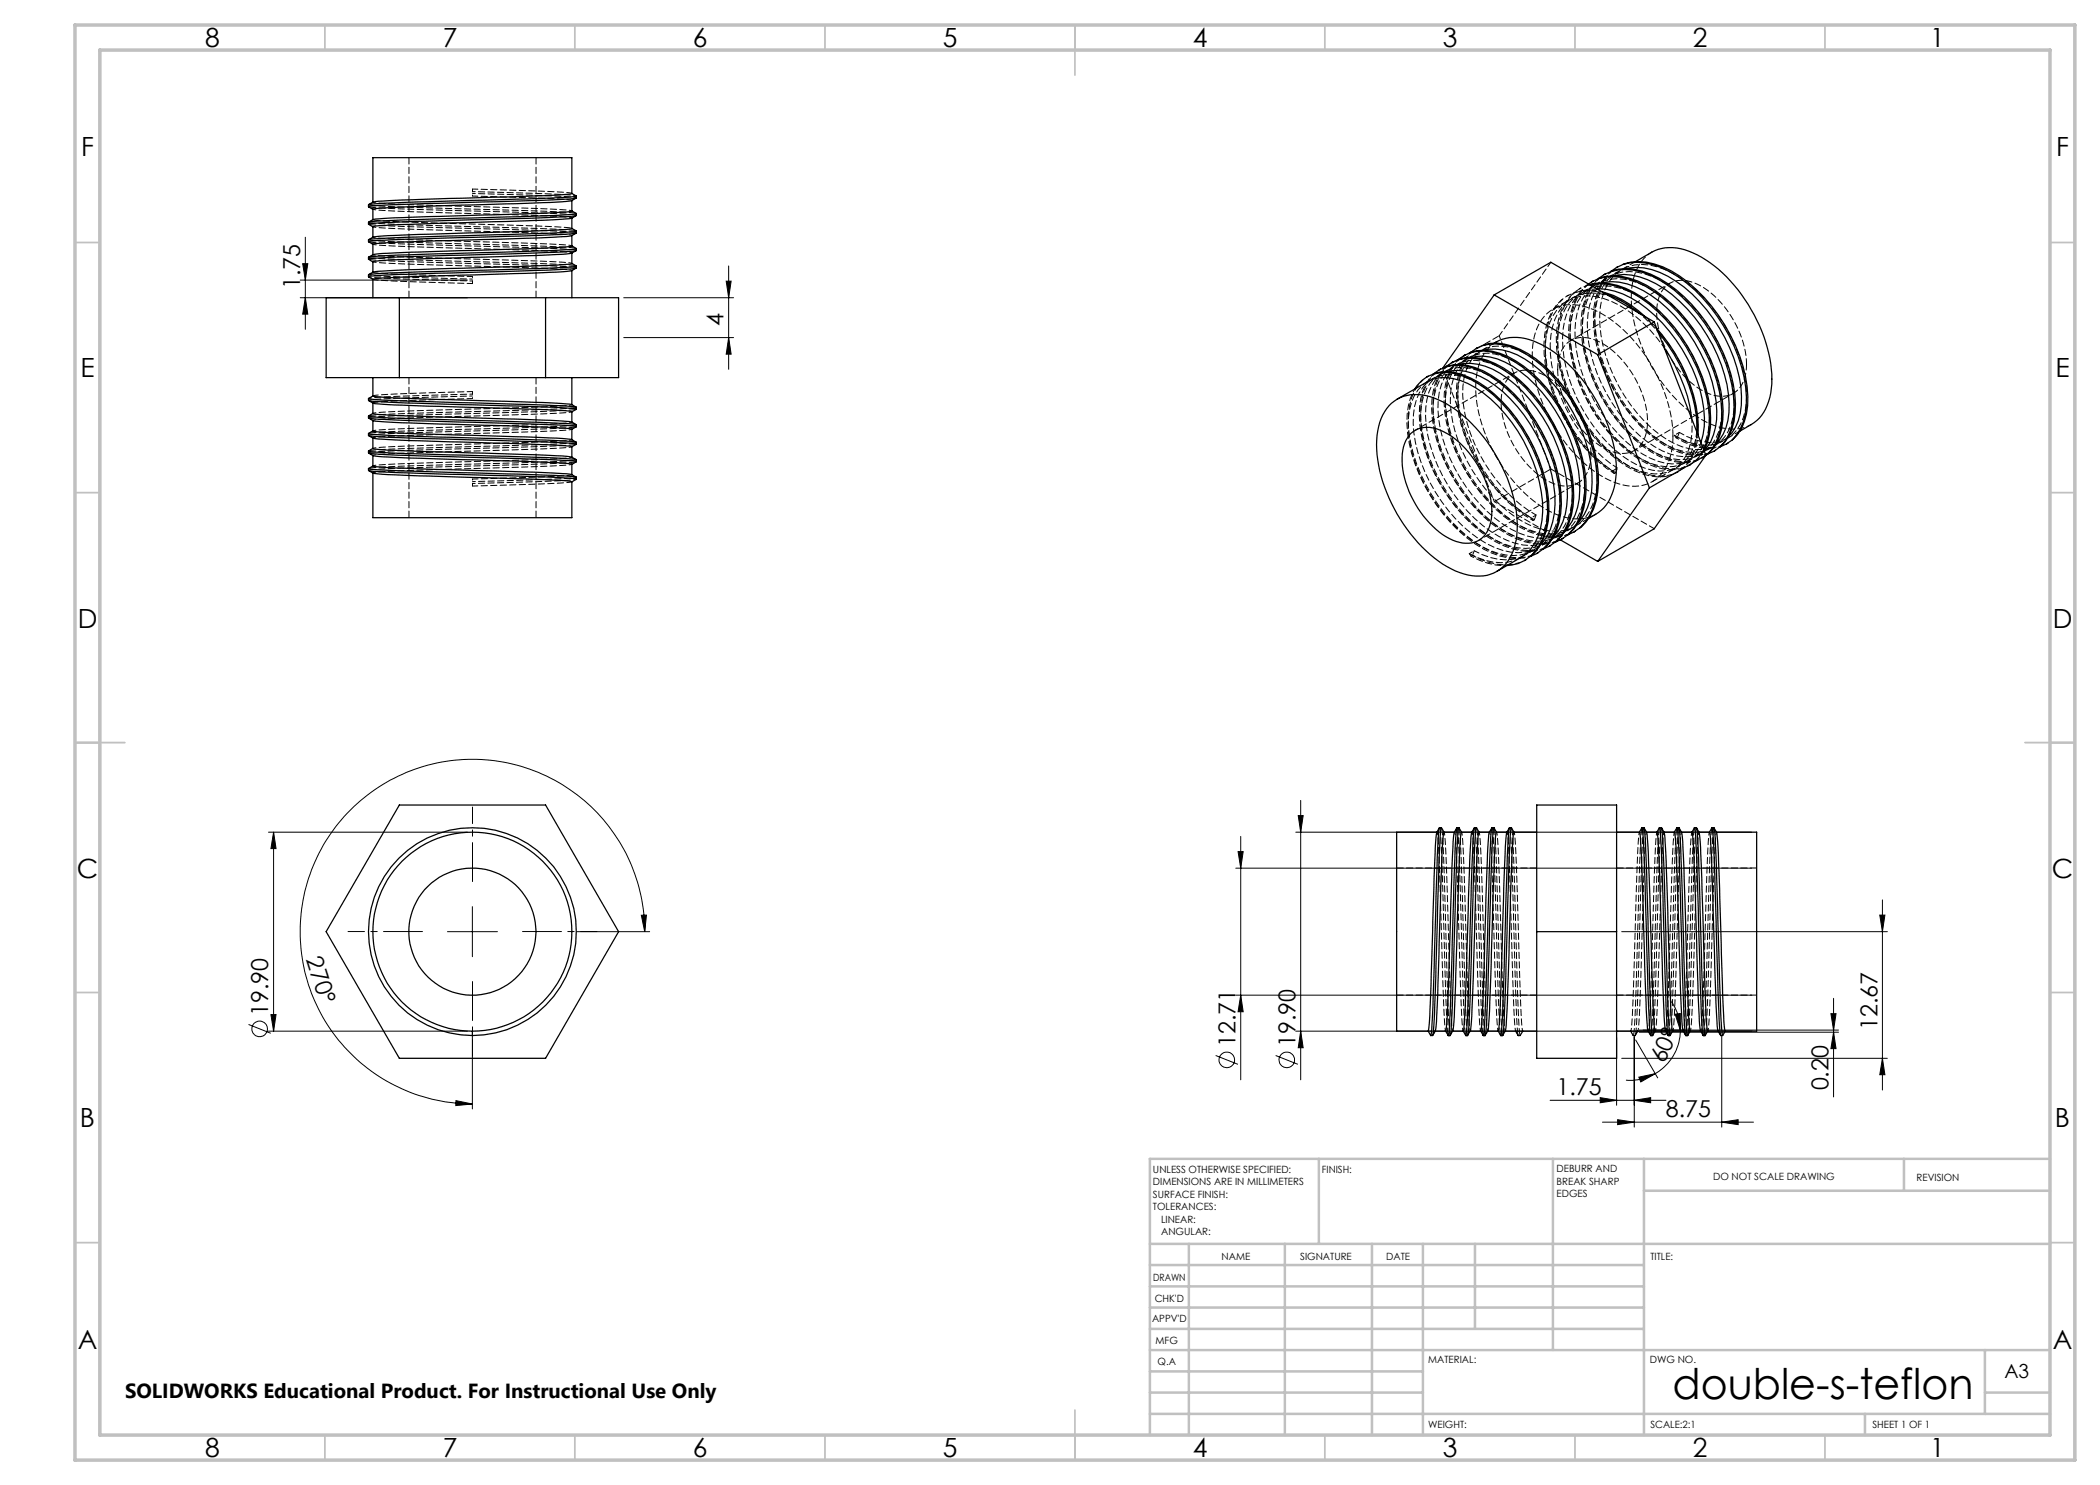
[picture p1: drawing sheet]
<svg xmlns="http://www.w3.org/2000/svg" width="420mm" height="297mm" viewBox="0 0 420 297" stroke-linecap="round" stroke-linejoin="round" font-family="sans-serif">
<g fill="none" stroke="#000" stroke-width=".2">
<path d="M60 56h33.5M60 59.5h33.5M60.5 52.7h1.1l-.5 3.3zM61.1 47.4v18.5M61.1 59.5l.5 3.3h-1.1zM124.7 59.5h22M145.2 56.2h1l-.5 3.3zM145.7 53.2v20.7M124.7 67.5h22M145.7 67.5l.5 3.3h-1zM53.7 166.4h39.8M54.7 166.4v39.8"/>
<path d="M54.7 166.4l.5 3.3h-1zM247.2 173.6h103.1M247.6 170.3h1l-.5 3.3zM248.1 167.3v48.7M259.2 166.4h91.1M259.6 163.1h1l-.5 3.3zM260.1 160.1v55.9M376.5 180v38M89.5 186.3h10M94.5 181.3v10M115.4 186.3h14.5M128.3 183.1l1-.1-.4 3.3z"/>
<path d="M128.9 186.3a34.5 34.5 0 0 0-34.4-34.4 34.5 34.5 0 0 0-34.5 34.4 34.5 34.5 0 0 0 34.5 34.5M247.2 199h103.1M248.1 199l.5 3.3h-1zM324.3 186.3h53.2M366.7 199.7v19.7M376 183h1l-.5 3.3zM49.7 204.9l4.5 1.8M53.7 206.2h39.8M54.2 202.9h1l-.5 3.3zM94.5 207.2v14.6M243.1 211.1l4.5 1.8M255.1 211.1l4.5 1.8"/>
<path d="M259.2 206.2h91.1M260.1 206.2l.5 3.3h-1zM320 219.5l3.3 .6-3.3 .5zM323.3 207.4v13.6M324.3 211.7h53.2M326.8 207.2v18.2M327.1 208l4.4 7.6M327.8 215.4l3.2-.7-2.8 1.7zM327.8 206h39.9M327.8 206.4h39.9M331 214.7a9.9 9.9 0 0 1-5.8 1.3M334.3 200.3a9.9 9.9 0 0 1 1.8 5.7"/>
<path d="M335 202.8l1.1-.1v3.3zM336.1 206a10.1 10.1 0 0 1-5.1 8.7M344.3 207.2v18.2M366.2 202.7h1l-.5 3.3zM366.7 206.4l.5 3.3h-1zM376.5 211.7l.5 3.2h-1zM91.2 220.1l3.3 .7-3.3 .3zM310 220.1h23.2M320.5 224.4h30.2M323.5 223.9l3.3 .5-3.3 .5zM326.8 220.1l3.3-.6v1.1zM344.3 224.4l3.3-.5v1z"/>
<circle cx="51.9" cy="205.8" r="1.55"/>
<circle cx="245.4" cy="212" r="1.56"/>
<circle cx="257.4" cy="212" r="1.56"/>
</g>
<path d="M94.5 176.3v-14.9M84.5 186.3h-14.9M94.5 196.3v14.9M104.5 186.3h14.9" fill="none" stroke="#000" stroke-width=".2" stroke-dasharray="15.2 1.3 1.3 1.3" stroke-dashoffset="7.4"/>
<g fill="none" stroke="#c0c0c0" stroke-width=".35">
<path d="M65 5v5M115 5v5M165 5v5M215 5v10M265 5v5M315 5v5M365 5v5M15 48.5h5M410 48.5h5M15 98.5h5M410 98.5h5M15 148.5h10"/>
<path d="M405 148.5h10M15 198.5h5M410 198.5h5M15 248.5h5M410 248.5h5M65 287v5M115 287v5M165 287v5M215 282v10M265 287v5M315 287v5M365 287v5"/>
</g>
<g fill="none" stroke="#c0c0c0" stroke-width=".5">
<path d="M263.8 231.8v17M310.6 231.8v38.2M328.8 231.8v55.2M328.8 238.2h81.2M380.8 231.8v6.4M410 231.8h-180v55.2M230 248.8h180M230 257.3h98.8M230 253h98.8M237.8 248.8v38.2M257 248.8v38.2M274.4 248.8v38.2"/>
<path d="M284.6 248.8v38.2M295 248.8v17M230 265.8h98.8M230 261.5h98.8M230 278.5h54.6M230 274.3h54.6M230 270h180M397 278.5h13M397 270v12.8M230 282.8h180M373 282.8v4.2"/>
</g>
<path d="M15 5h400v287h-400zM20 10h390v277h-390z" fill="none" stroke="#c0c0c0" stroke-width=".7"/>
<g fill="#000">
<path d="M60.5 52.7h1.1l-.5 3.3zM61.1 59.5l.5 3.3h-1.1zM145.2 56.2h1l-.5 3.3zM145.7 67.5l.5 3.3h-1z"/>
<path d="M247.6 170.3h1l-.5 3.3zM248.1 199l.5 3.3h-1z"/>
<path d="M259.6 163.1h1l-.5 3.3zM260.1 206.2l.5 3.3h-1z"/>
<path d="M54.2 202.9h1l-.5 3.3zM54.7 166.4l.5 3.3h-1zM376.5 211.7l.5 3.2h-1zM376 183h1l-.5 3.3z"/>
<path d="M327.8 215.4l3.2-.7-2.8 1.7zM335 202.8l1.1-.1v3.3z"/>
<path d="M366.7 206.4l.5 3.3h-1zM366.2 202.7h1l-.5 3.3z"/>
<path d="M91.2 220.1l3.3 .7-3.3 .3zM128.3 183.1l1-.1-.4 3.3z"/>
<path d="M320 219.5l3.3 .6-3.3 .5zM326.8 220.1l3.3-.6v1.1zM323.5 223.9l3.3 .5-3.3 .5zM344.3 224.4l3.3-.5v1z"/>
</g>
<g fill="none" stroke="#000" stroke-width=".25">
<path d="M114.4 38.7v-7.2h-39.8v8.9l-.9 .5a456.3 456.3 0 0 1 27.7-1l6-.2a50.7 50.7 0 0 0 7.9-.5h-.1M114.4 38.7l.9 .5M114.4 38.7a134.8 134.8 0 0 1-15.5 .7l-18.5 .6-5.8 .4M115.2 39.6h-.1a1085.8 1085.8 0 0 1-36.9 1.4l-4.5 .3 .9 .6M115.3 39.2v.4a2.6 2.6 0 0 1-2 .7l-10.2 .4-21 .6a47.2 47.2 0 0 0-7.5 .5M65.2 59.5h58.5v16h-58.5zM73.7 44.4v.4M73.7 41v.3M73.7 55v.3M74.6 48.9v2l-.9 .5M74.6 41.8v2.2M74.6 45.4v2"/>
<path d="M74.6 47.4l-.9 .5M79.9 59.5v16M109.1 59.5v16M114.3 50.6a164.7 164.7 0 0 1-15.4 .8l-16.8 .5a47.2 47.2 0 0 0-7.5 .4v2.1l-.9 .5a456.3 456.3 0 0 1 27.7-1l6-.2a41.6 41.6 0 0 0 7.9-.5h-.1M114.3 47.1v.1a889.1 889.1 0 0 1-33.9 1.2l-5.3 .3-.5 .2M114.4 49.2l.9 .5v.4a146 146 0 0 1-16.2 .7l-17.6 .5-6.6 .3-1.2 .3 .9 .5M114.4 45.7l.9 .5v.4a273.6 273.6 0 0 1-20.8 .9l-13 .3a50.7 50.7 0 0 0-7.8 .5l.9 .6M114.4 42.2l.9 .5v.4l-.5 .3a2.09 2.09 0 0 1-1.5 .4l-12.2 .5a526.3 526.3 0 0 0-26.4 1l-.1 .1M114.4 52.7l.9 .5v.4M114.4 42.2l-.1 .1a789.3 789.3 0 0 1-32.2 1.2l-7.5 .4M114.4 45.7a167.4 167.4 0 0 1-15.5 .8 377.5 377.5 0 0 0-24.3 .9M114.4 47.1v2.1a167.4 167.4 0 0 1-15.5 .7l-16.8 .5a44.3 44.3 0 0 0-7.5 .5"/>
<path d="M114.4 52.7a134.8 134.8 0 0 1-15.5 .7l-16.8 .5-6.4 .4-1.1 .1M114.4 40.1v2.1M114.4 43.6v2.1M114.4 50.6v2.1M114.4 54.1v5.4M115.2 42.7h.1a146 146 0 0 1-16.2 .8l-17.6 .5a49.2 49.2 0 0 0-7.8 .4l.9-.5M115.2 43.1a178.4 178.4 0 0 1-16.1 .7l-17.6 .5a50.7 50.7 0 0 0-7.8 .5l.9 .6M115.2 49.7h.1a94 94 0 0 1-11.8 .6l-2.1 .1a570.9 570.9 0 0 0-27.6 1l-.1 .1v.4M115.2 46.2h.1a146 146 0 0 1-16.2 .8l-24.2 .8-1.1 .1-.1 .1v.3M115.3 50.1l-.9 .5M115.3 46.6l-.9 .5M115.3 53.6a2.6 2.6 0 0 1-2 .7l-12.2 .5a456.5 456.5 0 0 0-26.4 1h-.1v3.7"/>
<path d="M115.3 53.6a94 94 0 0 1-11.8 .6l-2.1 .1a570.9 570.9 0 0 0-27.6 1h-.1l.9 .6M298.8 59l-10.2 14.6M298.8 59l20.7 11.9M298.8 59l11.4-6.5 20.6 11.9M317.7 56.8a8.7 8.7 0 0 1 8-1 25.7 25.7 0 0 1 12.8 10.2 30.1 30.1 0 0 1 5.8 18.1 9.3 9.3 0 0 1-3.1 6.9M318 57a12.1 12.1 0 0 1 8.6 1.6 32.6 32.6 0 0 1 15.3 25.1 12.6 12.6 0 0 1-1.2 6.1M318.6 56.2l-.3 .2M319.4 57.8a14.8 14.8 0 0 1 10 3.9 31.6 31.6 0 0 1 11.5 21.9 13.7 13.7 0 0 1-.7 4.9M319.7 55.7a10.4 10.4 0 0 1 7.9 .5 29.4 29.4 0 0 1 13.5 13.7 25.2 25.2 0 0 1 3.2 15.8 8.5 8.5 0 0 1-2.8 5.2M319.8 55.7a8.9 8.9 0 0 1 8.4-1.3 25.6 25.6 0 0 1 12.7 10.2 30.1 30.1 0 0 1 5.9 18.1 9.1 9.1 0 0 1-4 7.5l-1.1 .5M320.4 56.6a11.4 11.4 0 0 1 8.3 1.5 31.6 31.6 0 0 1 13.7 18.3 17.3 17.3 0 0 1-.2 11.9l-1.4 1.8a15.2 15.2 0 0 0 .9-10.5 33.7 33.7 0 0 0-13.2-20.1 14.1 14.1 0 0 0-9.7-2.8l-.9 .2M320.4 58.4a19.3 19.3 0 0 1 8.7 5"/>
<path d="M321.1 54.8l-.3 .1M321.2 58.8a18.9 18.9 0 0 1 6.6 3.8M322.1 54.3a10.2 10.2 0 0 1 8 .5 29.1 29.1 0 0 1 13.5 13.6 25.2 25.2 0 0 1 3.2 15.8 8.7 8.7 0 0 1-2.8 5.3M322.2 54.3a8.7 8.7 0 0 1 8.4-1.4 25.7 25.7 0 0 1 12.8 10.3 30.1 30.1 0 0 1 5.8 18.1 9.1 9.1 0 0 1-3.9 7.5l-1.2 .5M322.8 55.2a11.4 11.4 0 0 1 8.4 1.5 31.2 31.2 0 0 1 14.5 22.2 12.3 12.3 0 0 1-1.8 9.1l-.6 .7M323.5 53.3l-.2 .2M324.6 52.9a10.4 10.4 0 0 1 8 .5 29.4 29.4 0 0 1 13.5 13.6 25.2 25.2 0 0 1 3.2 15.8 8.5 8.5 0 0 1-2.9 5.2M325.3 53.7a11.4 11.4 0 0 1 8.3 1.6 31.2 31.2 0 0 1 13.8 18.3 18.6 18.6 0 0 1 .3 10.5l-.6 1.3-.7 1.2-.6 .6M327.1 52.3l3.2-1.9a9.5 9.5 0 0 1 9.1 .6 29.4 29.4 0 0 1 12.5 14.1 23.4 23.4 0 0 1 2.1 14.3 8.4 8.4 0 0 1-3.8 5.5l-2.3 1.4M73.7 79.7v.4M74.6 79.2l-.9 .5a184.1 184.1 0 0 0 16.2 .8l17.5 .5a50.7 50.7 0 0 1 7.9 .5M74.6 79.2a134.8 134.8 0 0 0 15.5 .7 403.6 403.6 0 0 1 24.2 1"/>
<path d="M74.6 75.5v3.7M114.4 75.5v5.4M279.4 79.8l6-3.4a8.7 8.7 0 0 1 8.1 .3 27.7 27.7 0 0 1 12.2 13.5 26.8 26.8 0 0 1 2.7 13.9 9.5 9.5 0 0 1-4.3 7.4l-4.8 2.8M283 77.8a6.9 6.9 0 0 1 7.7-3.1 20.2 20.2 0 0 1 11 7.4 32.8 32.8 0 0 1 7.8 20.3 11.6 11.6 0 0 1-3.5 8.9 7.1 7.1 0 0 1-4.6 1.8M285.6 75.2l-.2 .2M286.6 74.8a8.9 8.9 0 0 1 7.5 .8 29.1 29.1 0 0 1 12.7 14.1 27.8 27.8 0 0 1 2.9 14.4 10.6 10.6 0 0 1-3.6 7.2M286.8 74.7a7.7 7.7 0 0 1 7.9-1 25.5 25.5 0 0 1 12.1 10.6 31.1 31.1 0 0 1 5.2 16.7 11.7 11.7 0 0 1-3.5 8.9l-1.1 .8-1.2 .5M288.1 73.8l-.3 .2M289.1 73.4a9.4 9.4 0 0 1 7.5 .8 29.3 29.3 0 0 1 12.7 14 25.5 25.5 0 0 1 2.5 16.3 9.3 9.3 0 0 1-3.2 5.4M289.3 73.3a7.7 7.7 0 0 1 7.9-1.1 25.1 25.1 0 0 1 12.1 10.7 31.1 31.1 0 0 1 5.2 16.7 11.7 11.7 0 0 1-3.5 8.8l-1.2 .9-1.1 .5M289.4 74.4a10.3 10.3 0 0 1 8.2 1.7 31.1 31.1 0 0 1 12.7 18.8 17.7 17.7 0 0 1-.8 12.3l-.9 1.2-.4 .4M290.6 72.4l-.3 .1"/>
<path d="M291.5 72a9 9 0 0 1 7.6 .7 28.9 28.9 0 0 1 12.7 14.1 25.5 25.5 0 0 1 2.5 16.2 9.8 9.8 0 0 1-3.2 5.4M291.7 71.9a7.8 7.8 0 0 1 8-1.1 25.5 25.5 0 0 1 12 10.7 31.1 31.1 0 0 1 5.2 16.6 11.9 11.9 0 0 1-3.4 8.9l-1.2 .8-1.1 .6M291.9 72.9a10.6 10.6 0 0 1 8.1 1.8 31.3 31.3 0 0 1 13.4 22.8 12.7 12.7 0 0 1-2.7 9.9M293.1 70.9l-.3 .2M294 70.5a9.4 9.4 0 0 1 7.6 .8 28.9 28.9 0 0 1 12.7 14.1 25.5 25.5 0 0 1 2.5 16.2 9.5 9.5 0 0 1-3.3 5.4M294.2 70.4a7.8 7.8 0 0 1 8-1 25.1 25.1 0 0 1 12 10.6 31.1 31.1 0 0 1 5.2 16.7 11.7 11.7 0 0 1-3.5 8.9l-1.1 .8-1.1 .5M294.4 71.5a10.3 10.3 0 0 1 8.1 1.7 31.4 31.4 0 0 1 12.8 18.9 19.2 19.2 0 0 1-.3 10.9l-.6 1.3-1.2 1.6M295.5 69.5l-.2 .2M296.5 69.1a8.9 8.9 0 0 1 7.5 .8 29.1 29.1 0 0 1 12.8 14.1 25.8 25.8 0 0 1 2.4 16.2 9.8 9.8 0 0 1-3.2 5.4M296.8 70.1a10.6 10.6 0 0 1 8.2 1.7 31.3 31.3 0 0 1 13.4 22.8 12.9 12.9 0 0 1-2.8 9.9M298.8 68.6a8.9 8.9 0 0 1 8.7-.1 26.4 26.4 0 0 1 11.6 11.4 28.4 28.4 0 0 1 4.2 14.8 9.6 9.6 0 0 1-5.6 9M319.5 70.9l10.4 26.7"/>
<path d="M330.8 64.4l-11.3 6.5M330.8 64.4l10.4 26.6M331.3 65.7a32.3 32.3 0 0 1 8.4 19.3l-.1 2M331.7 66.5a32.1 32.1 0 0 1 7.7 18.7v1.2M332.9 69.6a30.7 30.7 0 0 1 5.4 14M73.7 83.2v.4a184.1 184.1 0 0 0 16.2 .7l17.5 .5a50.7 50.7 0 0 1 7.9 .5l-.1 .1M73.7 86.7v.4a148 148 0 0 0 16.2 .7l17.5 .5a50.7 50.7 0 0 1 7.9 .5l-.1 .1M73.7 90.2v.4M73.7 93.7v.4M73.7 83.6l.9 .5v2.1M73.7 87.1l.9 .5v2.1a252.1 252.1 0 0 0 19.9 .9l12.4 .3a44.3 44.3 0 0 1 7.4 .5M74.6 82.7l-.9 .5a148 148 0 0 0 16.2 .8l17.5 .5a50.7 50.7 0 0 1 7.9 .4"/>
<path d="M74.6 86.2l-.9 .5a148 148 0 0 0 16.2 .8l17.5 .5a50.7 50.7 0 0 1 7.9 .5M74.6 89.7l-.9 .5 .1 .1a973.9 973.9 0 0 0 35.3 1.2l6.1 .4M74.6 93.2l-.9 .5a184.1 184.1 0 0 0 16.2 .8 414.3 414.3 0 0 1 25.3 .9M74.6 82.7l.1 .1a992.8 992.8 0 0 0 35.3 1.3l3.3 .2a2.6 2.6 0 0 1 2 .6M74.6 86.2a167.4 167.4 0 0 0 15.5 .8 381.3 381.3 0 0 1 24.3 .9l.9 .5M74.6 93.2a134.8 134.8 0 0 0 15.5 .7l16.8 .5 6.4 .4 1 .1M74.6 94.6v8.9h39.8v-7.2a167.4 167.4 0 0 0-15.5-.7 377.5 377.5 0 0 1-24.3-1M74.6 80.6v2.1M74.6 94.6l-.9-.5 .1 .1a973.9 973.9 0 0 0 35.3 1.2l5.7 .3 .4 .2M74.6 80.6l-.9-.5a361.1 361.1 0 0 0 25.4 1l8.3 .2a50.7 50.7 0 0 1 7.9 .5l-.1 .1M74.6 91.1a162 162 0 0 0 15.5 .8l16.8 .5a45.7 45.7 0 0 1 7.5 .4v2.1M74.6 87.6l.1 .1a781.2 781.2 0 0 0 32.2 1.2 45.7 45.7 0 0 1 7.5 .5"/>
<path d="M74.6 84.1a511.7 511.7 0 0 0 28.5 1.1l3.8 .2a45.7 45.7 0 0 1 7.5 .5M74.6 80.6a415.8 415.8 0 0 0 26.5 1.1l11.3 .4 2 .3M114.4 91.4l.9 .5v.5l-.9 .5M114.4 94.9l.9 .5M114.4 80.9l.9 .6M114.4 82.4v2.1M114.4 85.9v2M114.4 89.4v2M115.2 92.4l-.1-.1a972.4 972.4 0 0 0-35.3-1.3l-6.1-.4 .9 .5v2.1M115.3 84.9v.4l-.9 .6M115.3 88.5v.3l-.9 .6M115.3 95.5v.3"/>
<path d="M115.3 81.5v.3M115.3 95.9l-.9 .5M115.3 81.9l-.9 .5M277.8 81.1a7.9 7.9 0 0 1 9-1.5 25.9 25.9 0 0 1 12.5 11.7 26.3 26.3 0 0 1 3.9 16.7 8.6 8.6 0 0 1-4.5 6.6 10.4 10.4 0 0 1-9.3-1.3 31.4 31.4 0 0 1-13.8-21.3 13.9 13.9 0 0 1 1.8-10.3zM282.2 86.7a5.4 5.4 0 0 1 6.3-.4 19.2 19.2 0 0 1 9.2 11.8 10.5 10.5 0 0 1-.6 8.7 4.8 4.8 0 0 1-5.8 1.5 17.5 17.5 0 0 1-9.1-9.2 14.5 14.5 0 0 1-1.3-10.4l.6-1.1zM329.9 97.6l-10.4 14.7M341.2 91l-11.3 6.6M341.2 91l-10.4 14.8-11.3 6.5M343.1 90.1l-.3 .1M345.6 88.6l-.3 .2M305.2 112l-.3 .1M307.7 110.5l-.3 .2"/>
<path d="M310.1 109.1l-.3 .2M312 107.9l7.5 4.4M312.6 107.7l-.3 .1M315.1 106.3l-.3 .1M79.9 161h29.2l14.6 25.3-14.6 25.4h-29.2l-14.7-25.4zM287.4 166.5a164.7 164.7 0 0 0-.8 15.4 332.3 332.3 0 0 1-1 24.3M287.4 166.4h-8.1v39.8h6.3M287.9 165.6l-.5 .8M287.9 165.6l-.1 .1a971 971 0 0 0-1.2 35.3l-.3 4.9-.2 1.2M287.9 165.6h.4l.5 .8M288.3 165.6a94 94 0 0 0-.6 11.7l-.1 2.2a576.7 576.7 0 0 1-1 27.5l-.1 .1h-.4M288.8 166.4a332.3 332.3 0 0 0-1 24.4l-.5 13.5a4.3 4.3 0 0 1-.7 2.7"/>
<path d="M288.8 166.4h2.1M290.9 166.5a231.4 231.4 0 0 0-.9 19.8l-.5 15.6-.3 4.2-.1 .1h-2.1M291.4 165.6l-.5 .8M291.8 165.6a145.9 145.9 0 0 0-.8 16.1l-.8 24.2-.2 1.2h-.4M292.3 166.4a332.3 332.3 0 0 0-1 24.4l-.5 13.5a4.3 4.3 0 0 1-.7 2.7M292.3 166.4h2.1M292.3 166.4l-.5-.8h-.4a145.9 145.9 0 0 0-.7 16.1l-.5 17.6a42.8 42.8 0 0 1-.6 7.8l-.5-1M294.4 166.5h-.1a896 896 0 0 0-1.2 33.9l-.4 5.7-.1 .1h-2.1M294.9 165.6h.4l.5 .8M294.9 165.6l-.5 .8M294.9 165.6a270.2 270.2 0 0 0-.9 20.7l-.5 17.6-.3 3.2-.6-1M295.3 165.6a145.9 145.9 0 0 0-.8 16.1l-.5 17.6a42.8 42.8 0 0 1-.5 7.8h-.3"/>
<path d="M297.9 166.4h-2.1a332.3 332.3 0 0 0-1 24.4l-.5 13.5a4.3 4.3 0 0 1-.7 2.7M298.4 165.6a178.4 178.4 0 0 0-.8 16.1 364.4 364.4 0 0 1-.9 25.4l-.6-1M298.8 165.6h-.4l-.3 .4a1.87 1.87 0 0 0-.4 1.5l-.5 12.3a526.9 526.9 0 0 1-1 26.3l-.1 .1h-2.1M298.8 165.6l.5 .8M298.8 165.6a270.2 270.2 0 0 0-.9 20.7l-.5 17.6-.3 3.1-.1 .1h-.3M299.3 166.4l-.1 .1a796.3 796.3 0 0 0-1.2 32.3l-.2 5.5a3.8 3.8 0 0 1-.7 2.7M299.3 166.4h2.1M301.9 165.6l-.1 .1a868.4 868.4 0 0 0-1.2 33.6l-.2 5.7-.3 2.1-.5-1M301.9 165.6a2.6 2.6 0 0 0-.7 1.9l-.5 12.3a456.8 456.8 0 0 1-1 26.3l-.1 .1h-2.1M301.9 165.6h.4M302.3 165.6l.5 .8M302.3 165.6a181.2 181.2 0 0 0-.8 16.1 364.4 364.4 0 0 1-1 25.4h-.4"/>
<path d="M302.8 166.4l-.1 .1a722.8 722.8 0 0 0-1.1 30.4l-.3 7.4a4 4 0 0 1-.7 2.7M302.8 166.4h4.5M307.3 161h16v50.7h-16zM323.3 166.4h4.6M327.9 166.4v.1a796.3 796.3 0 0 1 1.2 32.3l.3 5.5a3.8 3.8 0 0 0 .7 2.7M328.4 165.6a270.2 270.2 0 0 1 .9 20.7l.6 18.7 .2 2.1h.4M328.4 165.6l-.5 .8M328.4 165.6h.4l.5 .8M328.8 165.6a178.4 178.4 0 0 1 .7 16.1 364.4 364.4 0 0 0 1 25.4l.6-1M329.3 166.4h2.1a332.3 332.3 0 0 1 1 24.4l.5 13.5a4.3 4.3 0 0 0 .7 2.7M329.3 166.5a516.8 516.8 0 0 1 1.1 28.4l.3 7 .3 4.2v.1h2.1M331.9 165.6a145.9 145.9 0 0 1 .7 16.1l.8 24.2 .2 1.1 .1 .1h.3"/>
<path d="M331.9 165.6l-.5 .8M331.9 165.6h.4l.5 .8M332.3 165.6a451.7 451.7 0 0 1 1 27.6l.5 11.8 .2 2.1 .6-1M332.8 166.4h2.1a332.3 332.3 0 0 1 1 24.4l.5 13.5a4.3 4.3 0 0 0 .7 2.7M332.8 166.5a796.3 796.3 0 0 1 1.2 32.3l.5 7.3v.1h2.1M334.9 166.4l.5-.8h.4a145.9 145.9 0 0 1 .7 16.1l.6 19.3 .2 4.9 .2 1.2 .6-1M335.4 165.6a145.9 145.9 0 0 1 .7 16.1l.7 22.2 .3 3.1v.1h.4M335.8 165.6l.5 .8M336.3 166.5a164.7 164.7 0 0 1 .7 15.4 332.3 332.3 0 0 0 1 24.3h2.1M336.3 166.4h2.1M338.4 166.4l.5-.8h.4a145.9 145.9 0 0 1 .7 16.1l.6 20.9 .4 4.5 .6-1M338.4 166.4l.1 .1a896 896 0 0 1 1.2 33.9l.2 3.9a4.3 4.3 0 0 0 .7 2.7"/>
<path d="M338.9 165.6a94 94 0 0 1 .6 11.7l.1 2.2a576.7 576.7 0 0 0 1 27.5v.1h.4M339.3 165.6l.5 .8M339.8 166.5a164.7 164.7 0 0 1 .7 15.4 332.3 332.3 0 0 0 1 24.3h2.1M339.8 166.4h2.1M341.9 166.4v.1a896 896 0 0 1 1.3 33.9l.2 3.9a4 4 0 0 0 .7 2.7M342.4 165.6l-.5 .8M342.4 165.6a181.2 181.2 0 0 1 .7 16.1 364.4 364.4 0 0 0 1 25.4h.4M342.4 165.6h.4M342.8 165.6l.5 .8M342.8 165.6a178.4 178.4 0 0 1 .7 16.1 364.4 364.4 0 0 0 1 25.4M343.3 166.4h8v39.8h-6.2M343.3 166.5a516.8 516.8 0 0 1 1.1 28.4l.1 3.9a38.7 38.7 0 0 0 .6 7.4"/>
<path d="M307.3 186.3h16M94.5 206.2v.9M285.6 206.2l.5 .9M301 206.2h6.3M303.1 206.2l.5 .9M303.6 207v.1M304.6 206.2l-.6 .9h-.4M323.3 206.2h6.3M326.1 206.2l.5 .9h.4M327.1 207l-.1 .1M327.5 206.2l-.5 .9M345.1 206.2l-.6 .9"/>
<circle cx="94.5" cy="186.3" r="19.9"/>
<circle cx="94.5" cy="186.3" r="20.8"/>
<circle cx="94.5" cy="186.3" r="12.7"/>
</g>
<g fill="none" stroke="#000" stroke-width=".2" stroke-dasharray="1.3 .6" stroke-dashoffset=".2">
<path d="M94.5 37.8l12.4 .4a46.8 46.8 0 0 1 7.5 .5M74.6 54.4a147.6 147.6 0 0 0 15.5 .8l4.4 .1M94.5 56.7l-12.4-.4a46.8 46.8 0 0 1-7.5-.5M114.4 40.1a147.6 147.6 0 0 0-15.5-.8l-4.4-.1M310.2 52.4l-10.4 14.8M94.5 78.3l-12.4 .4a46.8 46.8 0 0 0-7.5 .5M285.5 76.4a8.6 8.6 0 0 0-3.8 7.1 27.9 27.9 0 0 0 5.6 17.4 24.6 24.6 0 0 0 12.2 9.7 8.3 8.3 0 0 0 8.7-1.8M298.8 68.6l-2.5 1.5M349.3 72.8a19.6 19.6 0 0 0-9.8-16 5.5 5.5 0 0 0-6.4 .5 8.1 8.1 0 0 0-1.6 7.2 19.8 19.8 0 0 0 2.3 6.5M74.7 80.6h-.1a147.6 147.6 0 0 1 15.5-.8l4.4-.1M94.5 97.2l12.4-.4a46.8 46.8 0 0 0 7.5-.5M114.3 94.9h.1a147.6 147.6 0 0 1-15.5 .8l-4.4 .1"/>
<path d="M335.9 86.5a10.4 10.4 0 0 0 8.5 1.7 7.4 7.4 0 0 0 4.7-6.1 24.3 24.3 0 0 0-3.1-15.1 28.8 28.8 0 0 0-13-13.1 9.3 9.3 0 0 0-9.7 .8 11.3 11.3 0 0 0-3.4 8.5 31.1 31.1 0 0 0 13.5 24.7 10.4 10.4 0 0 0 8.5 1.7 7.4 7.4 0 0 0 4.7-6.1 24.3 24.3 0 0 0-3.1-15.1 28.8 28.8 0 0 0-13-13.1 9.3 9.3 0 0 0-9.7 .8 11.3 11.3 0 0 0-3.3 8.5 31.1 31.1 0 0 0 13.4 24.7 10.4 10.4 0 0 0 8.5 1.7 7.4 7.4 0 0 0 4.7-6.1 24.3 24.3 0 0 0-3.1-15.1 29.8 29.8 0 0 0-11.3-12.2 11.3 11.3 0 0 0-9.1-1.4 8.4 8.4 0 0 0-5.2 6.4 24.6 24.6 0 0 0 2.4 15.5 29.8 29.8 0 0 0 10.6 12.7 10.4 10.4 0 0 0 8.5 1.6 7.4 7.4 0 0 0 4.7-6 24.3 24.3 0 0 0-3-15.2 29.8 29.8 0 0 0-11.4-12.2 11.3 11.3 0 0 0-9-1.4 8.4 8.4 0 0 0-5.2 6.4 24.6 24.6 0 0 0 2.3 15.5 29.8 29.8 0 0 0 10.7 12.7 10.3 10.3 0 0 0 8.5 1.7 7.4 7.4 0 0 0 4.7-6.1 24.3 24.3 0 0 0-3.1-15.1 29.8 29.8 0 0 0-11.4-12.3 11.3 11.3 0 0 0-9-1.4 8.4 8.4 0 0 0-5.2 6.4 24.6 24.6 0 0 0 2.3 15.6 29.8 29.8 0 0 0 10.7 12.6M345.5 87.6l2.5-1.4M307.2 103a31.1 31.1 0 0 1-14.7-24 10.4 10.4 0 0 1 2.8-8.2 7.4 7.4 0 0 1 7.7-1 24.3 24.3 0 0 1 11.5 10.2 29.9 29.9 0 0 1 4.9 16 11.3 11.3 0 0 1-3.3 8.5 8.5 8.5 0 0 1-8.1 1.3 24.6 24.6 0 0 1-12.3-9.8 29.7 29.7 0 0 1-5.6-15.6 10.4 10.4 0 0 1 2.8-8.2 7.4 7.4 0 0 1 7.6-1 24.3 24.3 0 0 1 11.5 10.2 29.9 29.9 0 0 1 5 16 11.3 11.3 0 0 1-3.4 8.5 8.5 8.5 0 0 1-8.1 1.3 24.6 24.6 0 0 1-12.3-9.8 29.7 29.7 0 0 1-5.6-15.5 10.4 10.4 0 0 1 2.8-8.3 7.4 7.4 0 0 1 7.6-1 24.3 24.3 0 0 1 11.5 10.2 29.9 29.9 0 0 1 5 16 11.3 11.3 0 0 1-3.3 8.5 8.5 8.5 0 0 1-8.2 1.3 24.6 24.6 0 0 1-12.2-9.7 29.7 29.7 0 0 1-5.7-15.6 10.4 10.4 0 0 1 2.8-8.2 7.4 7.4 0 0 1 7.6-1 24.3 24.3 0 0 1 11.6 10.2 29.9 29.9 0 0 1 4.9 15.9 11.3 11.3 0 0 1-3.3 8.6 8.5 8.5 0 0 1-8.2 1.3 24.6 24.6 0 0 1-12.2-9.8 29.7 29.7 0 0 1-5.7-15.6 10.4 10.4 0 0 1 2.8-8.2 7.4 7.4 0 0 1 7.7-1 24.3 24.3 0 0 1 11.5 10.2 29.9 29.9 0 0 1 4.9 16 11.3 11.3 0 0 1-3.3 8.5 8.5 8.5 0 0 1-8.1 1.3l-3.2-1.3"/>
</g>
<g fill="none" stroke="#000" stroke-width=".2" stroke-dasharray="1.3 .6" stroke-dashoffset=".6">
<path d="M314.7 58.6a8.7 8.7 0 0 1 5.7-.2M334 56.7l-19.8 11.4M288.5 73.7l10.4 26.6M299.8 67.2l10.4 26.6M302.9 74.6l-19.8 11.4M315.3 81.6a28.3 28.3 0 0 1-3.6-16.2 11.1 11.1 0 0 1 3.3-7M322.5 94.2l1-.6M326.9 90.1l19.8-11.4M335.9 86.5l-1 .6M339.6 86.9a9.2 9.2 0 0 1-3.1 6.8M293.9 110.7l1-.5M295.8 108.1l19.8-11.5"/>
<path d="M298.9 100.3l13.1 7.6M306.2 111.2a10.4 10.4 0 0 1-7.8-.6 29.3 29.3 0 0 1-13.5-13.6 25.4 25.4 0 0 1-3.2-15.8l.4-1.5 .9-1.9M307.2 103l-1 .6M290.6 206.1v.1a147.7 147.7 0 0 1-.8-15.4l-.5-16.9a46.1 46.1 0 0 0-.5-7.5M294.1 206.1v.1a147.7 147.7 0 0 1-.8-15.4l-.5-16.9a46.1 46.1 0 0 0-.5-7.5M297.6 206.1v.1a147.7 147.7 0 0 1-.8-15.4l-.5-16.9a46.1 46.1 0 0 0-.5-7.5M301.1 206.1v.1a147.7 147.7 0 0 1-.8-15.4l-.5-16.9a46.1 46.1 0 0 0-.5-7.5M329.6 206.1l.1 .1a147.7 147.7 0 0 0 .7-15.4l.5-16.9a46.1 46.1 0 0 1 .5-7.5M340.1 206.1l.1 .1a147.7 147.7 0 0 0 .7-15.4l.5-16.9a46.1 46.1 0 0 1 .5-7.5"/>
</g>
<g fill="none" stroke="#000" stroke-width=".2" stroke-dasharray="1.3 .6">
<path d="M81.8 31.5v28M114.4 38.7h.1M74.6 52.3v.1M74.6 48.8v.1M74.6 45.3v.1M74.6 41.8v.1M74.6 55.8v.1M74.6 54.4h.1M74.6 50.9h.1M74.6 47.4h.1M74.6 43.9h.1M74.6 40.4h.1"/>
<path d="M74.7 52.4l-.1-.1M74.7 48.9l-.1-.1M107.2 59.5v-28M114.3 45.7h.1M114.3 49.2h.1M114.3 52.7h.1M114.4 49.2h.1M114.4 45.7h.1M114.4 42.2h.1M114.4 52.7h.1M114.4 40.1h.1M114.4 43.6h.1"/>
<path d="M114.4 47.1h.1M114.4 50.6h.1M114.4 54.1h.1M313.5 59.1l.2-.1M313.7 59l-.3 .2M315.9 57.8l.2-.2M316.1 57.6l-.2 .2M318.4 56.3l.2-.1M320.9 54.9l.2-.1M323.4 53.5l.2-.2M327.1 52.3l-2.7 1.6M74.6 79.2h.1"/>
<path d="M81.8 75.5v28M285.4 75.4l.2-.2M287.9 73.9l.2-.1M288.6 73.6l-.1 .1M290.4 72.5l.2-.1M292.9 71.1l.2-.2M295.4 69.6l.1-.1M311.5 73.9a6.3 6.3 0 0 1 3-6 6.7 6.7 0 0 1 6.2 .9 19.8 19.8 0 0 1 8.8 15.9 5.9 5.9 0 0 1-3.2 5.7 7.1 7.1 0 0 1-6.3-1.2 20 20 0 0 1-8.5-15.3M329.1 63.4l2.3 2.3M74.6 94.6h.1M74.6 91.1h.1M74.6 87.6h.1"/>
<path d="M74.6 84.1h.1M74.6 80.6h.1M74.6 82.7h.1M74.6 86.2h.1M74.6 89.7h.1M74.6 93.2h.1M114.4 85.9v-.1M114.4 89.4v-.1M114.4 92.9v-.1M114.4 96.4v-.1M114.4 82.4v-.1M114.4 80.9h.1"/>
<path d="M114.4 84.4h.1M114.4 87.9h.1M114.4 91.4h.1M114.4 94.9h.1M318.2 90.8a19.6 19.6 0 0 0-9.8-16 5.5 5.5 0 0 0-6.4 .4 8.1 8.1 0 0 0-1.6 7.3 19.9 19.9 0 0 0 9.3 13.8 5.8 5.8 0 0 0 6.5-.1 6.7 6.7 0 0 0 2-5.4M322.5 94.2l.4 .5M322.9 94.7l.2-.1M334.6 87.2a31.1 31.1 0 0 0-14.1-24.4 10.4 10.4 0 0 0-9.3-1.3 8.7 8.7 0 0 0-4.6 7.6 28.1 28.1 0 0 0 5.2 17.8 24.3 24.3 0 0 0 12.1 9.9 7.6 7.6 0 0 0 10.3-5.9l.3-1.8 .1-1.9M335.2 87.6l-.3-.5M335.4 94.5l.3-.2M335.5 87.4l-.3 .2M335.5 94.4h.1"/>
<path d="M337.9 93.1l.3-.2M338 93h-.1M339.4 86.3a10.2 10.2 0 0 1-2.9 7.4 7.8 7.8 0 0 1-8 1.1 25.4 25.4 0 0 1-12.1-10.7 31.2 31.2 0 0 1-5.1-16.6 11.8 11.8 0 0 1 3.4-8.9l1.2-.8 2.1-.8M340.4 91.6l.2-.1M340.5 91.5l-.1 .1M343 90.1l-.1 .1M345.4 88.7h.1M107.2 103.5v-28M293.9 110.7a11.3 11.3 0 0 0 9 1.4l1.2-.6M294.2 111.2l-.3-.5M294.5 111.1l-.3 .1M305 112h.1"/>
<path d="M306.2 103.6l.4 .5M306.6 104.1l.3-.2M307.5 110.6h-.1M310 109.1l-.1 .1M312.5 107.7l-.1 .1M314.9 106.3h.1M315 105.2l2.7-1.5M287.4 166.4h.1M288.8 166.4h.1M290.9 166.4h.1M292.3 166.4h.1M294.4 166.4h.1"/>
<path d="M295.8 166.4h.1M297.9 166.4h.1M299.3 166.4h.1M301.4 166.4h.1M302.8 166.4h.1M307.4 173.6h-28M327.9 166.4h.1M329.3 166.4h.1M331.4 166.4h.1M332.8 166.4h.1M334.9 166.5v-.1M334.9 166.4h.1"/>
<path d="M336.3 166.4h.1M338.4 166.5v-.1M338.4 166.4h.1M339.8 166.4h.1M341.9 166.4h.1M343.3 166.4h.1M351.4 173.6h-28M279.4 199h28M323.4 199h28M287.1 206.1v.1M289.1 206.1h.1M292.6 206.1h.1"/>
<path d="M296.1 206.1h.1M334.6 206.1h.1M338.1 206.1h.1M341.6 206.1h.1M343.6 206.1l.1 .1"/>
</g>
<path d="M317.2 57.1l.7-.2M289.4 74.3a6.7 6.7 0 0 0-4.6 4.7 19.2 19.2 0 0 0 .9 12.6 31.2 31.2 0 0 0 13.1 16.3 11.3 11.3 0 0 0 9 1.3l1.3-.5 1.6-1.3M291.9 72.9a6.7 6.7 0 0 0-4.6 4.7 19.2 19.2 0 0 0 .9 12.6 31.2 31.2 0 0 0 13.1 16.2 11.3 11.3 0 0 0 9 1.4l1.2-.5 1.7-1.4M294.4 71.5a6.7 6.7 0 0 0-4.7 4.7 19.2 19.2 0 0 0 .9 12.5 31.2 31.2 0 0 0 13.2 16.3 11.3 11.3 0 0 0 9 1.4l1.2-.6 1.6-1.3M340.8 90.1a6.7 6.7 0 0 1-6.4 1.7 19.2 19.2 0 0 1-10.4-7.1 31.2 31.2 0 0 1-7.5-19.5 11.3 11.3 0 0 1 3.3-8.5l1.1-.8 1.9-.8M343.3 88.7a6.7 6.7 0 0 1-6.4 1.6 19.2 19.2 0 0 1-10.4-7.1 31.2 31.2 0 0 1-7.6-19.4 11.3 11.3 0 0 1 3.4-8.6l1.1-.7 1.9-.8" fill="none" stroke="#000" stroke-width=".2" stroke-dasharray="1.3 .6" stroke-dashoffset=".4"/>
<path d="M296.9 70a6.7 6.7 0 0 0-4.7 4.7 19.2 19.2 0 0 0 .9 12.6 31.2 31.2 0 0 0 13.1 16.3M334.3 71.9a15.6 15.6 0 0 0 8.5 7.2 4.8 4.8 0 0 0 6.3-4l.2-2.3M310.2 93.8l20.7 11.9M330.5 96.3l4.1-2.4M340.8 90.1l-.7 1.1-1.1 1.1" fill="none" stroke="#000" stroke-width=".2" stroke-dasharray="1.3 .6" stroke-dashoffset=".1"/>
<path d="M330.4 50.4a8.9 8.9 0 0 0-4 7.2 28.1 28.1 0 0 0 5.2 17.8 24.3 24.3 0 0 0 12.1 10 8.4 8.4 0 0 0 6.6-.5M299.3 68.4a8.9 8.9 0 0 0-4.1 7.2 28.1 28.1 0 0 0 5.3 17.8 24.3 24.3 0 0 0 12.1 9.9 8.4 8.4 0 0 0 6.6-.4M322.5 94.2a31.1 31.1 0 0 1-13.5-24.7 11.3 11.3 0 0 1 3.4-8.5 8.5 8.5 0 0 1 8.1-1.4 24.6 24.6 0 0 1 12.4 10M334.5 94.9a10.8 10.8 0 0 1-8.9-1.8 29 29 0 0 1-9.6-10.3M338.3 83.6a12.2 12.2 0 0 1-1.8 8.7 6.7 6.7 0 0 1-7 2.3 19.2 19.2 0 0 1-10.5-7.1 31.2 31.2 0 0 1-7.5-19.5 11.3 11.3 0 0 1 3.4-8.5 7.2 7.2 0 0 1 4.5-1.7M340.7 89.8a7 7 0 0 1-8.2 4 20.1 20.1 0 0 1-10.9-7.4 32.5 32.5 0 0 1-7.9-20.4 11.8 11.8 0 0 1 3.5-8.8l.5-.4M341.2 91a7.7 7.7 0 0 1-7.7 .9 25.4 25.4 0 0 1-12.1-10.6 31.2 31.2 0 0 1-5.2-16.7 11.6 11.6 0 0 1 3.6-8.9" fill="none" stroke="#000" stroke-width=".2" stroke-dasharray="1.3 .6" stroke-dashoffset=".3"/>
<g fill="none" stroke="#000" stroke-width=".2" stroke-dasharray="1.3 .6" stroke-dashoffset=".7">
<path d="M94.5 37.8v1.4M115.2 39.2l-4.5-.4-16.2-.5M115.3 39.6a160.9 160.9 0 0 0-16.2-.8l-4.6-.1M74.6 40.4a147.6 147.6 0 0 0 15.5 .8l16.8 .5a46.8 46.8 0 0 1 7.5 .5M74.7 47.4h-.1a147.6 147.6 0 0 0 15.5 .8 403.6 403.6 0 0 1 24.2 .9M74.7 50.9h-.1a147.6 147.6 0 0 0 15.5 .8 403.6 403.6 0 0 1 24.2 .9M94.5 55.8l-12.9-.4a51 51 0 0 1-7.9-.5M94.5 56.2l-16.2-.5-4.5-.3M94.5 56.7v-1.4M114.3 54.1h.1a147.6 147.6 0 0 0-15.5-.8 403.6 403.6 0 0 1-24.2-.9M114.3 50.6h.1a147.6 147.6 0 0 0-15.5-.8 403.6 403.6 0 0 1-24.2-.9M114.3 47.1h.1a147.6 147.6 0 0 0-15.5-.8l-16.8-.5a46.8 46.8 0 0 1-7.5-.5"/>
<path d="M114.4 43.6a147.6 147.6 0 0 0-15.5-.8l-16.8-.5a46.8 46.8 0 0 1-7.5-.5M94.5 78.8l-16.2 .5-4.5 .4M94.5 79.2l-12.9 .4a51 51 0 0 0-7.9 .5M94.5 78.3v1.4M327.8 62.6l1.3 1.1 2.6 2.8M74.7 94.6h-.1a147.6 147.6 0 0 1 15.5-.8l16.8-.5a46.8 46.8 0 0 0 7.5-.5M74.7 91.1h-.1a147.6 147.6 0 0 1 15.5-.8l16.8-.5a46.8 46.8 0 0 0 7.5-.5M74.7 87.6h-.1a147.6 147.6 0 0 1 15.5-.8l16.8-.5a46.8 46.8 0 0 0 7.5-.5M74.7 84.1h-.1a147.6 147.6 0 0 1 15.5-.8l16.8-.5a46.8 46.8 0 0 0 7.5-.5M94.5 97.2v-1.4M114.3 80.9h.1a147.6 147.6 0 0 1-15.5 .8l-16.8 .5a46.8 46.8 0 0 0-7.5 .5M114.3 84.4h.1a147.6 147.6 0 0 1-15.5 .8l-16.8 .5a46.8 46.8 0 0 0-7.5 .5"/>
<path d="M114.3 87.9h.1a147.6 147.6 0 0 1-15.5 .8l-16.8 .5a46.8 46.8 0 0 0-7.5 .5M114.3 91.4h.1a147.6 147.6 0 0 1-15.5 .8l-16.8 .5a46.8 46.8 0 0 0-7.5 .5M115.2 95.9l-4.5 .3-16.2 .5M115.3 95.4a160.9 160.9 0 0 1-16.2 .8l-4.6 .1M344.2 89.3a9.5 9.5 0 0 1-7.4-.9l-1.6-.8M344.4 89.2a10.8 10.8 0 0 1-8.9-1.8M301.4 113.1a12.3 12.3 0 0 1-7.2-1.9M306.6 104.1a32.5 32.5 0 0 1-15.3-25.1 10.8 10.8 0 0 1 2.9-8.6M306.9 103.9a32.5 32.5 0 0 1-15.3-25.1 10.8 10.8 0 0 1 2.9-8.5M287.4 166.5v-.1a147.7 147.7 0 0 1 .8 15.5l.5 16.8a46.1 46.1 0 0 0 .5 7.5M290.9 166.5v-.1a147.7 147.7 0 0 1 .8 15.5l.5 16.8a46.1 46.1 0 0 0 .5 7.5M294.4 166.5v-.1a147.7 147.7 0 0 1 .8 15.5l.5 16.8a46.1 46.1 0 0 0 .5 7.5"/>
<path d="M297.9 166.5v-.1a147.7 147.7 0 0 1 .8 15.5l.5 16.8a46.1 46.1 0 0 0 .5 7.5M301.4 166.5v-.1a147.7 147.7 0 0 1 .8 15.5l.5 16.8a46.1 46.1 0 0 0 .5 7.5M329.3 166.4a147.7 147.7 0 0 0-.7 15.5l-.5 16.8a46.1 46.1 0 0 1-.5 7.5M332.8 166.4a147.7 147.7 0 0 0-.7 15.5l-.5 16.8a46.1 46.1 0 0 1-.5 7.5M336.3 166.5v-.1a147.7 147.7 0 0 0-.7 15.5l-.5 16.8a46.1 46.1 0 0 1-.5 7.5M339.8 166.5v-.1a147.7 147.7 0 0 0-.7 15.5l-.5 16.8a46.1 46.1 0 0 1-.5 7.5M343.3 166.4a147.7 147.7 0 0 0-.7 15.5l-.5 16.8a46.1 46.1 0 0 1-.5 7.5M285.7 206.2h1.4M304.6 206.2a147.7 147.7 0 0 1-.8-15.4l-.5-16.9a46.1 46.1 0 0 0-.5-7.5M326.2 206.2a147.7 147.7 0 0 0 .7-15.4l.5-16.9a46.1 46.1 0 0 1 .5-7.5M333.1 206.1l.1 .1a147.7 147.7 0 0 0 .7-15.4 403.3 403.3 0 0 1 .9-24.3M336.6 206.1l.1 .1a147.7 147.7 0 0 0 .7-15.4 403.3 403.3 0 0 1 .9-24.3"/>
<path d="M345.1 206.2h-1.4"/>
</g>
<g fill="none" stroke="#000" stroke-width=".2" stroke-dasharray="1.3 .6" stroke-dashoffset=".5">
<path d="M322.9 94.7a32.6 32.6 0 0 1-13.4-19.7 19.6 19.6 0 0 1 .2-11.3 8.1 8.1 0 0 1 9.4-5.4l2.1 .5M323.1 94.6a32.6 32.6 0 0 1-13.4-19.7 19.6 19.6 0 0 1 .3-11.4l.7-1.4 .8-1.2 1-1M323.1 94.6l.4-1M335.9 86.5l-.4 .9M337 93.4a10.8 10.8 0 0 1-8.9-1.7 32.6 32.6 0 0 1-13.4-19.7 19.6 19.6 0 0 1 .3-11.3l.6-1.4 .9-1.3 1-1M339.4 92a10.8 10.8 0 0 1-8.8-1.7 32.6 32.6 0 0 1-13.4-19.7 19.6 19.6 0 0 1 .2-11.3l.7-1.5 .8-1.2 1.1-1M340.2 88.5a6.8 6.8 0 0 1-8.2 4.7 19.2 19.2 0 0 1-10.5-7.1 31.2 31.2 0 0 1-7.5-19.5 11.3 11.3 0 0 1 3.3-8.5l1.1-.8 2-.7M341.7 90.7a9.5 9.5 0 0 1-7.4-.8 29.1 29.1 0 0 1-12.7-14.1 25.7 25.7 0 0 1-2.5-16.2 9.8 9.8 0 0 1 3.2-5.4M341.9 90.6a10.8 10.8 0 0 1-8.9-1.8 32.6 32.6 0 0 1-13.4-19.6 19.6 19.6 0 0 1 .3-11.4l.7-1.4 .8-1.2 1-1.1M345.8 87.2a6.7 6.7 0 0 1-6.4 1.7l-1.5-.4-3-1.4M294.9 110.2l-.4 .9M303.9 112.5a11.8 11.8 0 0 1-9.4-1.4"/>
<path d="M306.4 111.1a11.8 11.8 0 0 1-9.4-1.4 32.5 32.5 0 0 1-15.3-25.1 10.8 10.8 0 0 1 2.9-8.6M306.9 103.9l.3-.9M308.7 109.8a10.4 10.4 0 0 1-7.9-.6 29.3 29.3 0 0 1-13.5-13.6 25.4 25.4 0 0 1-3.2-15.8 8.9 8.9 0 0 1 2.7-5.1M308.9 109.7a11.8 11.8 0 0 1-9.5-1.5 32.5 32.5 0 0 1-15.3-25.1 10.8 10.8 0 0 1 3-8.5M311.2 108.3a10.4 10.4 0 0 1-7.9-.5 29.3 29.3 0 0 1-13.5-13.7 25.4 25.4 0 0 1-3.2-15.8 8.9 8.9 0 0 1 2.7-5M311.3 108.2a11.8 11.8 0 0 1-9.4-1.4 32.5 32.5 0 0 1-15.3-25.1 10.8 10.8 0 0 1 2.9-8.6M313.7 106.9a10.4 10.4 0 0 1-7.9-.6 29.3 29.3 0 0 1-13.5-13.6 25.4 25.4 0 0 1-3.2-15.8 8.9 8.9 0 0 1 2.7-5.1M313.8 106.8a11.8 11.8 0 0 1-9.4-1.4 32.5 32.5 0 0 1-15.3-25.1 10.8 10.8 0 0 1 2.9-8.6M287.1 206.2l-.6 .9M303.1 206.1l.5 .9M327.1 207l.5-.9M344.2 207.1l-.5-.9"/>
</g>
<g fill="none" stroke="#000" stroke-width=".2" stroke-dasharray="1.3 .6" stroke-dashoffset="-.2">
<path d="M74.6 43.9a147.6 147.6 0 0 0 15.5 .8 404.3 404.3 0 0 1 24.2 .9M115.2 42.7a389.8 389.8 0 0 0-25.3-1l-8.3-.3a51.1 51.1 0 0 1-7.9-.5M115.3 46.6a160.9 160.9 0 0 0-16.2-.8 390 390 0 0 1-25.3-.9M115.3 43.1a160.9 160.9 0 0 0-16.2-.8 389.3 389.3 0 0 1-25.3-.9M288.5 73.7l11.3-6.5M115.2 92.4a389.8 389.8 0 0 1-25.3 .9l-8.3 .3a51.1 51.1 0 0 0-7.9 .5M115.3 88.4a160.9 160.9 0 0 1-16.2 .8 390 390 0 0 0-25.3 1M115.3 91.9a160.9 160.9 0 0 1-16.2 .8 389.3 389.3 0 0 0-25.3 1M298.9 100.3l11.3-6.5M290 207.1a161.1 161.1 0 0 1-.7-16.1 390.1 390.1 0 0 0-1-25.4M300.5 207.1a161.1 161.1 0 0 1-.7-16.1 390.1 390.1 0 0 0-1-25.4M304 207.1a161.1 161.1 0 0 1-.7-16.1 390.1 390.1 0 0 0-1-25.4"/>
<path d="M326.7 207.1a161.1 161.1 0 0 0 .7-16.1 390.1 390.1 0 0 1 1-25.4M330.2 207.1a161.1 161.1 0 0 0 .7-16.1 390.1 390.1 0 0 1 1-25.4M340.7 207.1a161.1 161.1 0 0 0 .7-16.1 390.1 390.1 0 0 1 1-25.4"/>
</g>
<g fill="none" stroke="#000" stroke-width=".2" stroke-dasharray="1.3 .6" stroke-dashoffset=".9">
<path d="M316 58.7l-1.5 .9M318.4 57.3l-1.5 .9M320.9 55.9l-1.5 .8M323.4 54.5l-1.5 .8M287.9 74.9l-1.5 .9M290.4 73.5l-1.5 .9M292.9 72.1l-1.5 .8M295.4 70.6l-1.5 .9M335.6 93.4l1.5-.9M338.1 91.9l1.5-.8M340.6 90.5l1.4-.9M343 89.1l1.5-.9"/>
<path d="M305.1 111l1.5-.9M307.6 109.5l1.5-.8M310.1 108.1l1.4-.9M312.5 106.7l1.5-.9"/>
</g>
<g fill="none" stroke="#000" stroke-width=".2" stroke-dasharray="1.3 .6" stroke-dashoffset="-.1">
<path d="M115.2 53.1a901.1 901.1 0 0 0-35.4-1.2l-4.9-.3-1.2-.2M115.2 49.6a901.1 901.1 0 0 0-35.4-1.2l-4.9-.3-1.2-.2M115.2 46.1a901.1 901.1 0 0 0-35.4-1.2l-4.9-.3-1.2-.2M115.3 53.6a160.9 160.9 0 0 0-16.2-.8 436.6 436.6 0 0 1-25.3-.9M115.3 50.1a160.9 160.9 0 0 0-16.2-.8 436.6 436.6 0 0 1-25.3-.9M313.5 60.2l-2.9 1.7M115.2 81.9a901.1 901.1 0 0 1-35.4 1.2l-4.9 .3-1.2 .2M115.2 85.4a901.1 901.1 0 0 1-35.4 1.2l-4.9 .3-1.2 .2M115.2 88.9a901.1 901.1 0 0 1-35.4 1.2l-4.9 .3-1.2 .2M115.3 81.4a160.9 160.9 0 0 1-16.2 .8 436.6 436.6 0 0 0-25.3 .9M115.3 84.9a160.9 160.9 0 0 1-16.2 .8 436.6 436.6 0 0 0-25.3 .9M289.6 206.9a843.6 843.6 0 0 1-1.2-33.6 50.2 50.2 0 0 0-.5-7.8"/>
<path d="M293.1 206.9a843.6 843.6 0 0 1-1.2-33.6 50.2 50.2 0 0 0-.5-7.8M293.5 207.1a161.1 161.1 0 0 1-.7-16.1 436 436 0 0 0-1-25.4M296.6 206.9a843.6 843.6 0 0 1-1.2-33.6 50.2 50.2 0 0 0-.5-7.8M297 207.1a161.1 161.1 0 0 1-.7-16.1 436 436 0 0 0-1-25.4M300.1 206.9a843.6 843.6 0 0 1-1.2-33.6 50.2 50.2 0 0 0-.5-7.8M303.6 206.9a843.6 843.6 0 0 1-1.2-33.6 50.2 50.2 0 0 0-.5-7.8M327.1 206.9a843.6 843.6 0 0 0 1.2-33.6 50.2 50.2 0 0 1 .5-7.8M330.6 206.9a843.6 843.6 0 0 0 1.2-33.6 50.2 50.2 0 0 1 .5-7.8M333.7 207.1a161.1 161.1 0 0 0 .7-16.1 436 436 0 0 1 1-25.4M334.1 206.9a843.6 843.6 0 0 0 1.2-33.6 50.2 50.2 0 0 1 .5-7.8M337.2 207.1a161.1 161.1 0 0 0 .7-16.1 436 436 0 0 1 1-25.4M337.6 206.9a843.6 843.6 0 0 0 1.2-33.6 50.2 50.2 0 0 1 .5-7.8"/>
<path d="M341.1 206.9a843.6 843.6 0 0 0 1.2-33.6 50.2 50.2 0 0 1 .5-7.8"/>
</g>
<text font-size="8.5" x="334.5" y="279.7">double-s-teflon</text>
<g font-size="5.3">
<text x="41" y="9.5">8</text>
<text x="88.5" y="9.5">7</text>
<text x="138.5" y="9.5">6</text>
<text x="188.5" y="9.5">5</text>
<text x="238.5" y="9.5">4</text>
<text x="288.5" y="9.5">3</text>
<text x="338.5" y="9.5">2</text>
<text x="386" y="9.5">1</text>
<text x="16.2" y="31.3">F</text>
<text x="411.2" y="31.3">F</text>
<text x="16.1" y="75.5">E</text>
<text x="411.1" y="75.5">E</text>
<text x="15.5" y="125.5">D</text>
<text x="410.5" y="125.5">D</text>
<text x="15.4" y="175.5">C</text>
<text x="410.4" y="175.5">C</text>
<text x="16" y="225.5">B</text>
<text x="411" y="225.5">B</text>
<text x="15.5" y="269.8">A</text>
<text x="410.5" y="269.8">A</text>
<text x="41" y="291.5">8</text>
<text x="88.5" y="291.5">7</text>
<text x="138.5" y="291.5">6</text>
<text x="188.5" y="291.5">5</text>
<text x="238.5" y="291.5">4</text>
<text x="288.5" y="291.5">3</text>
<text x="338.5" y="291.5">2</text>
<text x="386" y="291.5">1</text>
</g>
<g font-size="4.7">
<text x="60.1" y="57.8" transform="rotate(-90 60.1 57.8)">1.75</text>
<text x="144.7" y="65.2" transform="rotate(-90 144.7 65.2)">4</text>
<text x="61.2" y="191.9" transform="rotate(72 61.2 191.9)">270°</text>
<text x="53.7" y="203.2" transform="rotate(-90 53.7 203.2)">19.90</text>
<text x="247.1" y="209.4" transform="rotate(-90 247.1 209.4)">12.71</text>
<text x="259.1" y="209.4" transform="rotate(-90 259.1 209.4)">19.90</text>
<text x="375.5" y="206" transform="rotate(-90 375.5 206)">12.67</text>
<text x="332.9" y="212.9" transform="rotate(-66 332.9 212.9)">60°</text>
<text x="311.3" y="219">1.75</text>
<text x="365.7" y="218.1" transform="rotate(-90 365.7 218.1)">0.20</text>
<text x="333.1" y="223.4">8.75</text>
</g>
<text font-size="4.1" x="25" y="279.6">SOLIDWORKS Educational Product. For Instructional Use Only</text>
<text font-size="3.9" x="400.9" y="275.5">A3</text>
<g font-size="2">
<text x="230.6" y="234.6">UNLESS OTHERWISE SPECIFIED:</text>
<text x="230.6" y="237.1">DIMENSIONS ARE IN MILLIMETERS</text>
<text x="230.6" y="239.6">SURFACE FINISH:</text>
<text x="264.4" y="234.6">FINISH:</text>
<text x="311.3" y="234.5">DEBURR AND</text>
<text x="311.3" y="237">BREAK SHARP</text>
<text x="311.3" y="239.5">EDGES</text>
<text x="342.6" y="236">DO NOT SCALE DRAWING</text>
<text x="383.3" y="236.2">REVISION</text>
<text x="230.6" y="242.1">TOLERANCES:</text>
<text x="232.2" y="244.6">LINEAR:</text>
<text x="232.2" y="247.1">ANGULAR:</text>
<text x="244.3" y="252">NAME</text>
<text x="260" y="251.9">SIGNATURE</text>
<text x="277.2" y="251.9">DATE</text>
<text x="330.1" y="251.9">TITLE:</text>
<text x="230.6" y="256.1">DRAWN</text>
<text x="230.9" y="260.3">CHK'D</text>
<text x="230.4" y="264.4">APPV'D</text>
<text x="231.1" y="268.8">MFG</text>
<text x="231.5" y="273">Q.A</text>
<text x="285.6" y="272.5">MATERIAL:</text>
<text x="330" y="272.5">DWG NO.</text>
<text x="285.6" y="285.5">WEIGHT:</text>
<text x="330.1" y="285.6">SCALE:2:1</text>
<text x="374.5" y="285.6">SHEET 1 OF 1</text>
</g>
</svg>
